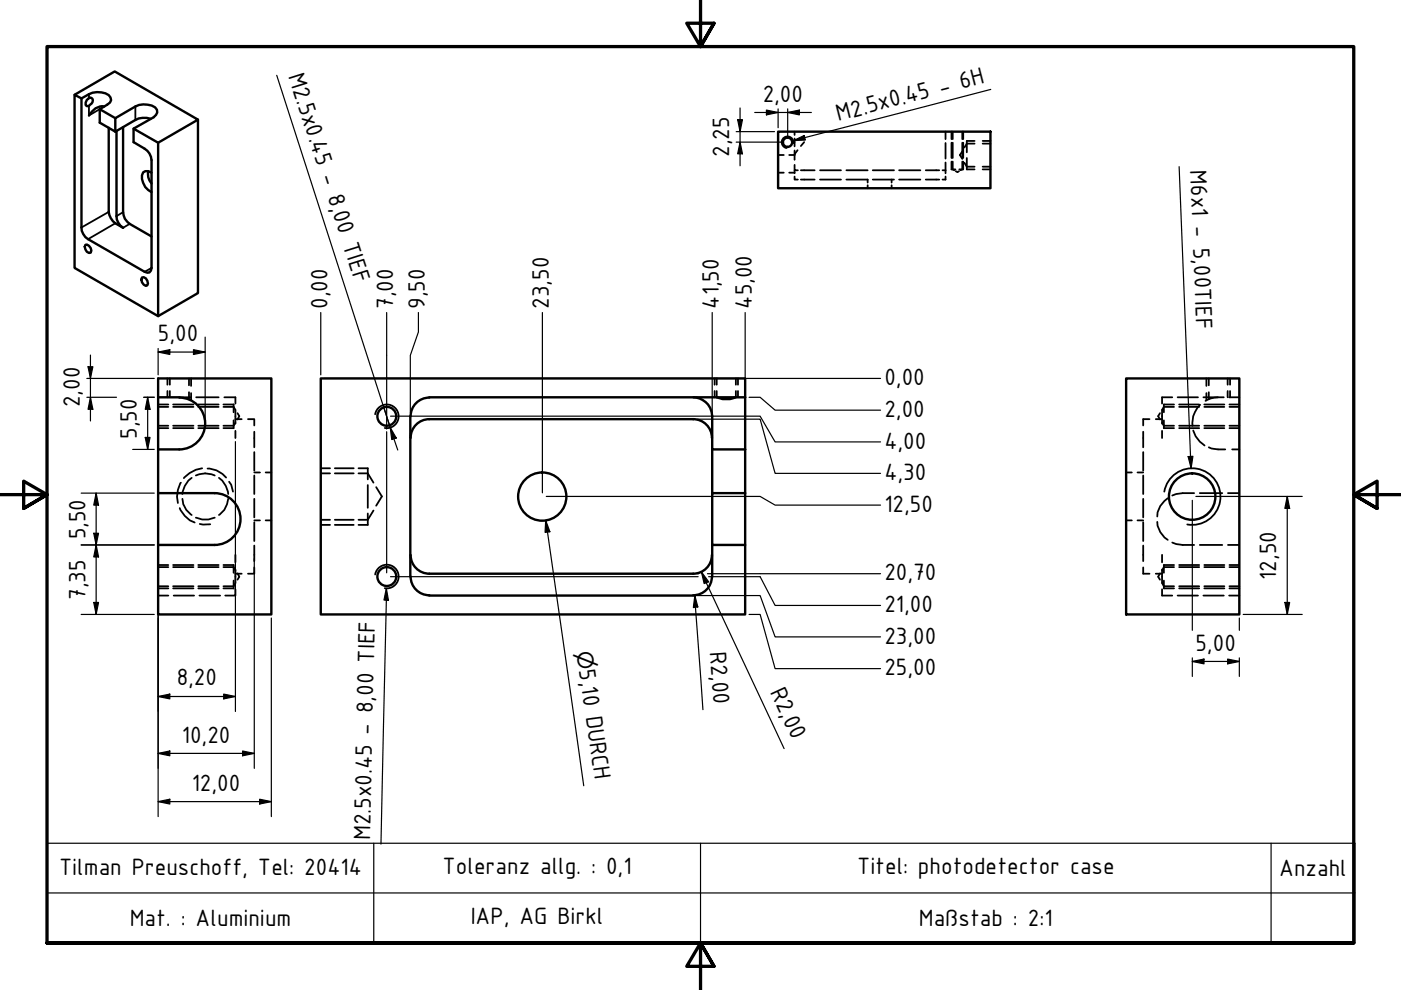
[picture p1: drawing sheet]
<svg xmlns="http://www.w3.org/2000/svg" width="297mm" height="210mm" viewBox="0 0 297 210" stroke-linecap="round" stroke-linejoin="round" font-family="sans-serif">
<!-- layer: Verdeckt (ISO) -->
<g fill="none" stroke="#000" stroke-width=".38">
<path d="M165 32.9h1.2M165 36.6h1.2M167.3 32.9h1.2M167.3 36.6h1.2M168.5 35v1.1h.7M168.5 37.4v.7h.7M168.5 27.9v.7M168.5 29.4v1.6M168.5 31.9v2M168.5 36.1v.6M169.1 31.8l-.6 1M169.8 36.1h2.9"/>
<path d="M169.8 38.1h2.9M170.5 30.1l-.7 .9M173.9 36.1h4.4M173.9 38.1h4.4M179.5 36.1h4.5M179.5 38.1h4.5v.6M184 39.3v.6M185 36.1h4.5M185 38.1h4.5M189 38.1v.6M189 39.3v.6M190.6 36.1h4.5"/>
<path d="M190.6 38.1h4.5M196.3 36.1h2.8M196.3 38.1h2.8M199.8 36.1h.7M200.5 27.9v1.6M200.5 30.3v3.3M200.5 34.5v2.2M200.5 37.4v.7h-.7M201.7 27.9v1.6M201.7 30.3v3.2M201.7 34.3v1.6h.9M202 34.3v1.6l.3 .2"/>
<path d="M202 27.9v1.6M202 30.3v3.2M202.6 36.3l.4 .2 .3-.2M204 34.3v1.6l-.4 .2M204 27.9v1.6M204 30.3v3.2M204 32.1l-.5 .8 .5 .8M204.2 27.9v1.6M204.2 30.3v3.2M204.2 34.3v1.6h-.8M204.5 34.5l.5 .8h1.6M205 33.5v2.4h1.6"/>
<path d="M206.6 30.5h-1.6l-.5 .8M206.6 29.9h-1.6v2.4M208.3 35.9h1.7M208.3 30.5h1.7M208.3 35.3h1.7M208.3 29.9h1.7M33.5 86.3h2.2M33.5 90.3h2.2M33.5 85.8h2.2M33.5 90.8h2.2M35.5 80.2v1.4M35.5 82.9v1.3"/>
<path d="M36 80.2v1.4M36 82.9v1.3M36.7 86.3h4.3M36.7 90.3h4.3M36.7 85.8h4.3M36.7 90.8h4.3M38 84.2h2.4M40.1 80.2v1.5M40.1 83.2v1.4M40.5 80.2v1.6M40.5 83.3v1.6M41.6 84.2h4.8"/>
<path d="M42 86.3h4.4M42 90.3h4.4M42 85.8h4.4M42 90.8h4.4M42.9 99.3a6.2 6.2 0 0 0-3.9 2.1M44 99.3a5.1 5.1 0 0 1 3.9 2M47.4 86.3h2.1l.4 .6v2.9M47.4 85.8h2.1v1.6M47.6 84.2h2.3v1.4M49.5 89.1v1.7h-2.1M49.9 88.9h1.3M49.9 89.6l-.4 .7h-2.1"/>
<path d="M49.9 91.3v1.6M50.4 87.6l.3 .6-.3 .7M52.6 88.9h1.3v1.3M53.9 91.5v3.3M53.9 95.9v3.9M68 99.3h2M71 99.3h4M76 99.3h2v2.3M151.5 80.2v1.4M151.5 82.9v1.3M152 80.2v1.4M152 82.9v1.3"/>
<path d="M156 80.2v1.4M156 82.9v1.3M156.5 80.2v1.4M156.5 82.9v1.3M242.4 91.5v3.3M242.4 95.9v3.9M243.7 88.9h-1.3v1.3M245 88.9h1.4M245.9 87.6l-.3 .6 .3 .7M246.4 91.3v1.6M246.4 89.6l.4 .7h2.1M246.8 89.1v1.7h2.1"/>
<path d="M248.5 84.2h-2.1v1.4M248.9 86.3h-2.1l-.4 .6v2.9M248.9 85.8h-2.1v1.6M249.7 84.2h4.3M250 86.3h4.3M250 90.3h4.3M250 85.8h4.3M250 90.8h4.3M253 91.3l.5 1.2 .9 1.1 1 .9M254.4 85.8a5.5 5.5 0 0 0-1.5 4.5M255.1 84.2h4.4M255.3 86.3h4.3"/>
<path d="M255.3 90.3h4.3M255.3 85.8h4.3M255.3 90.8h4.3M255.8 80.2v1.6M255.8 83.3v1.6M256.3 94.8l.6 .3 1.4 .2h1.5M256.3 80.2v1.5M256.3 83.2v1.4M258.3 84.2a5 5 0 0 0-2.7 .8M260.3 80.2v1.4M260.3 82.9v1.3M260.6 84.2h2.2"/>
<path d="M260.7 86.3h2.1M260.7 90.3h2.1M260.7 85.8h2.1M260.7 90.8h2.1M260.8 80.2v1.4M260.8 82.9v1.3M261.2 95.3h1.6M33.5 119.8h2.2M36.7 119.8h4.3M38.1 107.7a5.6 5.6 0 0 0 3.2 3.1M38.4 102.3a5.7 5.7 0 0 0-.7 4.4M38.7 105.8a4.3 4.3 0 0 0 1.9 3.4"/>
<path d="M40.6 101.3a4.9 4.9 0 0 0-1.9 3.4M41.5 100.8a4.7 4.7 0 0 1 4 0M41.5 109.8a4.9 4.9 0 0 0 4 0M42 119.8h4.4M42.4 111.1l.7 .1h1.5M46.4 101.3a4.9 4.9 0 0 1 2 3.4M47.4 119.8h2.1v1.6M48.4 105.8a4.3 4.3 0 0 1-2 3.4M48.6 102.1l.4 .7 .4 1.4M49.9 117.6v1.6M53.9 100.2h1.2M53.9 110.3h1.2"/>
<path d="M53.9 100.8v3.9M53.9 105.8v3.9M53.9 110.7v4M53.9 115.7v3.3M56.3 100.2h1.2M56.3 110.3h1.2M68 110.2h2M68 100.4h2M68 111.3h2M71 110.2h4M71 100.4h4M71 111.3h4"/>
<path d="M76 100.4h2l1.2 1.9M78 108.9v2.4h-2M78 102.8v4.9M79.2 108.2l-1.2 2h-2M79.8 103.3l1.2 2-1.2 1.9M238.8 100.2h1.2M238.8 110.3h1.2M241.2 100.2h1.2M241.2 110.3h1.2M242.4 100.8v3.9M242.4 105.8v3.9M242.4 110.7v4"/>
<path d="M242.4 115.7v3.3M245.4 110.7a4.8 4.8 0 0 0 2.2 3.8M246.4 117.6v1.6M247.6 105.6a4.8 4.8 0 0 0-2.2 3.9M248.5 115l.9 .4 1.4 .1h2.4M248.9 119.8h-2.1v1.6M250 119.8h4.3M253.2 104.6h-2.4l-1.4 .1-.9 .4M254.4 115.5h4.7M254.4 104.6h4.7M255.3 119.8h4.3M260.3 115.5h2.5"/>
<path d="M260.3 104.6h2.5M260.7 119.8h2.1M33.5 126.3h2.2M33.5 120.2h2.2M33.5 124.3h2.2M33.5 124.7h2.2M36.7 120.2h4.3M36.7 124.3h4.3M36.7 124.7h4.3M36.8 126.3h4.3M42 120.2h4.4M42 124.3h4.4"/>
<path d="M42 124.7h4.4M42.3 126.3h4.4M47.4 120.2h2.1l.4 .7M49.5 123.1v1.6h-2.1M49.9 124.9v1.4h-2.1M49.9 121.6h1.3M49.9 120.7v2.9l-.4 .7h-2.1M50.4 121.6l.3 .7-.3 .6M53.9 120.3v1.3h-1.3M242.4 120.3v1.3h1.3M245 121.6h1.4M245.9 121.6l-.3 .7 .3 .6"/>
<path d="M246.4 120.7v2.9l.4 .7h2.1M246.4 124.9v1.4h2.1M246.8 123.1v1.6h2.1M248.9 120.2h-2.1l-.4 .7M249.7 126.3h4.3M250 120.2h4.3M250 124.3h4.3M250 124.7h4.3M255.1 126.3h4.4M255.3 120.2h4.3M255.3 124.3h4.3M255.3 124.7h4.3"/>
<path d="M260.6 126.3h2.2M260.7 120.2h2.1M260.7 124.3h2.1M260.7 124.7h2.1"/>
</g>
<!-- layer: Sichtbar (ISO) -->
<g fill="none" stroke="#000" stroke-width=".51">
<path d="M15.8 20.1l8.5-5 17.7 10.3-8.5 4.9M17.3 20.9a4.9 4.9 0 0 1 5.8-.7l.3 .5 .2 .5-.3 .6-2.2 1.3v2.9l3.3 1.9v-2.8l4.3-2.5a4.3 4.3 0 0 1 4.2 .2l.4 .5v.5l-.7 1.1-4.3 2.4v2.8l2.4 1.4a3.1 3.1 0 0 1 1.4 2.4v22.9l-.1 .6-.3 .4h-.5l-.5-.2-12-6.9a3 3 0 0 1-1.4-2.5zM17.3 20.9l-1.5-.8v36.7l17.7 10.2v-36.7l-5.2-3M18.4 21.2l.7-.5 .3 .1a.82 .82 0 0 1-.3 1.4l-.2 .3h-.5l-.2-.2v-.5zM21.1 23.1l3.3 2M22.1 22.6a2.64 2.64 0 0 0-2.6 1.1l-.6 .8M23.1 27.1v17.8a4.1 4.1 0 0 0 3 3.4 3 3 0 0 1-1.4-2.5v-18.1M26.1 27v18a3 3 0 0 0 1.4 2.5l4.6 2.6M31.4 36.3a2.9 2.9 0 0 0 .7 2.6M31.9 25.2a4.2 4.2 0 0 0-3.2 .2l-4.3 2.5M32.1 36.6l-.7-.3h-.6a1.71 1.71 0 0 0-.4 2.5l.4 .9 1.3 1M42 25.4v36.7l-8.5 4.9"/>
<path d="M165 27.9h45v12h-45zM18.1 51.9a1.14 1.14 0 0 1 1.1 1.7 1.11 1.11 0 0 1-1.1-.5 1.11 1.11 0 0 1 0-1.2zM30.1 58.8a1.11 1.11 0 0 1 1.1 .5 1.11 1.11 0 0 1 0 1.2l-.3 .1a1.33 1.33 0 0 1-.8-1.8zM33.5 84.2v11.1M33.5 95.3v9.3h12M33.5 84.2v-4h24v50.1h-24v-14.8M33.5 84.2h4.5M33.5 95.3h4.5M38 84.3a5.5 5.5 0 0 1 5.5 5.5 5.5 5.5 0 0 1-5.5 5.5M87 88.2v34.1M87.1 92.8a4 4 0 0 1 3.9-3.9h56a4 4 0 0 1 3.9 3.9M91 84.2h67"/>
<path d="M91 84.3a4 4 0 0 0-3.9 4M147 84.2a4.1 4.1 0 0 1 4 4v7.1h7M151 95.3v9.3M152 84.2a5.6 5.6 0 0 0 4 0M158 95.3v20.2h-7v-10.9h7M158 84.2v-4h-90v50.1h90v-14.8M158 84.2v11.1M238.8 80.2h24v50.1h-24zM33.5 104.6v10.9M33.5 115.5h12M45.5 104.6a5.5 5.5 0 0 1 5.5 5.4 5.5 5.5 0 0 1-5.5 5.5M87.1 117.7a4 4 0 0 0 3.9 3.9h56a4 4 0 0 0 3.9-3.9"/>
<path d="M151 115.5v6.8M87.1 122.2a4 4 0 0 0 3.9 4M91 126.3h56M150.9 122.2a4 4 0 0 1-3.9 4"/>
<circle cx="167" cy="30.2" r=".98"/>
<circle cx="82" cy="88.3" r="2"/>
<circle cx="115" cy="105.3" r="5.1"/>
<circle cx="252.8" cy="105.3" r="4.9"/>
<circle cx="82" cy="122.2" r="2"/>
</g>
<!-- layer: Sichtbar schmal (ISO) -->
<path d="M18.9 20v.8M18.9 22.5v2l2.2-1.4M28.7 22.6v2.8M168.2 30.4a1.24 1.24 0 0 0-1-1.5 1.24 1.24 0 0 0-1.4 1.1 1.24 1.24 0 0 0 1 1.4M23.1 44.9l-5.8 3.3M24.4 47.3l-5.7 3.4M26.1 45l-1.4 .8M27.5 47.5l-1.4 .8M32.1 56.8l-1.4 .8M79.5 87.8a2.51 2.51 0 0 1 2.9-2 2.51 2.51 0 0 1 2.1 2.9 2.51 2.51 0 0 1-2.9 2M246.9 104.2a6 6 0 0 1 6.9-4.8 6 6 0 0 1 4.9 6.9 6 6 0 0 1-7 4.9M79.5 121.8a2.51 2.51 0 0 1 2.9-2 2.51 2.51 0 0 1 2.1 2.9 2.51 2.51 0 0 1-2.9 2" fill="none" stroke="#000" stroke-width=".38"/>
<!-- layer: Rahmen (ISO) -->
<path d="M148.5 -.1v10l-2.9-5h5.8l-2.9 5 2.9-5M0 104.9h10l-5-2.9v5.8l5-2.9-5 2.9M297 104.9h-10l5-2.9v5.8l-5-2.9 5 2.9M10 199.9v-190h277v190h-277h277M151.4 204.9l-2.9-5 2.9 5h-5.8l2.9-5v10" fill="none" stroke="#000" stroke-width=".7"/>
<!-- layer: Symbol (ISO) -->
<g fill="none" stroke="#000" stroke-width=".25">
<path d="M58.7 16l24 74.6M210.1 19l-41.9 10.8M168.2 29.8l2.3-1.1 .3 1zM250 35.3l2.5 64M81.2 85.9l1.5 4.7M82.7 90.6l1.3 2.3-.9 .3zM82.7 90.6l1.6 4.8M251.9 96.8l1-.1-.4 2.6zM115.7 110.3l.9 2.4-1 .2zM115.7 110.3l8.1 56.3M81.9 124.7l.5 2.6-1-.1zM81.9 124.7l-1.1 54.3"/>
<path d="M10 178.8h277.3v21.1h-277.3zM79.2 178.8v21.1M148.5 178.8v21.1M269.5 178.8v21.1M10 189.3h277.3"/>
</g>
<g fill="#000">
<path d="M168.2 29.8l2.3-1.1 .3 1z" fill-rule="evenodd"/>
<path d="M82.7 90.6l1.3 2.3-.9 .3z" fill-rule="evenodd"/>
<path d="M251.9 96.8l1-.1-.4 2.6z" fill-rule="evenodd"/>
<path d="M115.7 110.3l.9 2.4-1 .2z" fill-rule="evenodd"/>
<path d="M81.9 124.7l.5 2.6-1-.1z" fill-rule="evenodd"/>
</g>
<g fill="none" stroke="#000" stroke-width=".25">
<path d="M156.1 27.9h8.1M156.1 30.1h10.1M156.4 25.4h1l-.5 2.5zM156.9 30.1l.5 2.5h-1zM156.9 22.9v12.3M160 23.8h12M162.5 23.3l2.5 .5-2.5 .6zM165 23.1v4M167 23.8l2.5-.5v1.1zM167 23.1v6.3M18.7 77.8h1l-.5 2.4zM19.2 75.3v14"/>
<path d="M33.5 74.6l2.5-.5v1.1zM33.5 74.6h10M33.5 73.9v5.6M41 74.1l2.5 .5-2.5 .6zM43.5 71.5v17.4M68 66.3v13.2M82 66.3v24.7M88.7 66.3v4.1l-1.7 4.9v12.2M115 66.3v38.2M151 66.3v37.5M158 66.3v37.5M18.4 84.2h6.3"/>
<path d="M18.4 80.2h14.3M19.2 84.2l.5 2.6h-1zM28.1 95.3h4.6M30.5 84.2h2.2M30.8 92.7h1l-.5 2.6zM31.3 84.2l.5 2.6h-1zM31.3 84.2v11.1M49.9 93.6v57.2M68.8 80.2h117.9M82 91.5v29.9M82.8 88.2h78.4l3.1 5.5h22.4M147.8 88.9h13.4l3.1 11.5h22.4"/>
<path d="M158.8 84.2h2.4l3.1 2.8h22.4M17.2 115.5h15.5M17.2 104.6h15.5M19.9 113.1h1l-.5 2.4zM20.4 104.6l.5 2.5h-1zM20.4 115.5l.5 2.6h-1zM20.4 104.6v25.7M33.5 105.4v67.7M53.9 118.5v44.4M115.8 105.3h45.4l3.1 1.8h22.4M252.8 106.1v27.5M253.6 105.3h22.5"/>
<path d="M272.9 105.3l.5 2.5h-1zM272.9 105.3v25M17.2 130.3h15.5M19.9 127.7h1l-.5 2.6zM57.5 131v42.1M82.8 122.3h65.2M147.3 126.3l.7 2.4-1 .1zM147.3 126.3l1.7 24.2M147.8 126.3h13.4l3.1 8.7h22.4M147.8 121.6h.3M148.7 121.3l1.5 2.1-.9 .3zM148.7 121.3l17.5 37.4"/>
<path d="M150 121.6h36.7M150.2 122.3h11l3.1 6.1h22.4M158.8 130.3h2.4l3.1 11.5h22.4M252.8 139.5v3.9M260.3 139.7l2.5 .5-2.5 .6zM262.8 131v2.6M262.8 139.5v3.9M263.6 130.3h12.5M272.4 127.7h1l-.5 2.6zM33.5 159.7l2.5-.5v1zM33.5 147.7l2.5-.5v1zM33.5 159.7h20.4"/>
<path d="M33.5 147.7h16.4M47.4 147.2l2.5 .5-2.5 .5zM51.4 159.2l2.5 .5-2.5 .5zM252.8 140.2l2.5-.5v1.1zM252.8 140.2h10M33.5 170l2.5-.5v1zM33.5 170h24M55.1 169.5l2.4 .5-2.4 .5z"/>
</g>
<g fill="#000">
<path d="M156.4 25.4h1l-.5 2.5z" fill-rule="evenodd"/>
<path d="M156.9 30.1l.5 2.5h-1z" fill-rule="evenodd"/>
<path d="M162.5 23.3l2.5 .5-2.5 .6z" fill-rule="evenodd"/>
<path d="M167 23.8l2.5-.5v1.1z" fill-rule="evenodd"/>
<path d="M18.7 77.8h1l-.5 2.4z" fill-rule="evenodd"/>
<path d="M33.5 74.6l2.5-.5v1.1z" fill-rule="evenodd"/>
<path d="M41 74.1l2.5 .5-2.5 .6z" fill-rule="evenodd"/>
<path d="M19.2 84.2l.5 2.6h-1z" fill-rule="evenodd"/>
<path d="M30.8 92.7h1l-.5 2.6z" fill-rule="evenodd"/>
<path d="M31.3 84.2l.5 2.6h-1z" fill-rule="evenodd"/>
<path d="M19.9 113.1h1l-.5 2.4z" fill-rule="evenodd"/>
<path d="M20.4 104.6l.5 2.5h-1z" fill-rule="evenodd"/>
<path d="M20.4 115.5l.5 2.6h-1z" fill-rule="evenodd"/>
<path d="M272.9 105.3l.5 2.5h-1z" fill-rule="evenodd"/>
<path d="M19.9 127.7h1l-.5 2.6z" fill-rule="evenodd"/>
<path d="M147.3 126.3l.7 2.4-1 .1z" fill-rule="evenodd"/>
<path d="M148.7 121.3l1.5 2.1-.9 .3z" fill-rule="evenodd"/>
<path d="M252.8 140.2l2.5-.5v1.1z" fill-rule="evenodd"/>
<path d="M272.4 127.7h1l-.5 2.6z" fill-rule="evenodd"/>
<path d="M33.5 159.7l2.5-.5v1z" fill-rule="evenodd"/>
<path d="M33.5 147.7l2.5-.5v1z" fill-rule="evenodd"/>
<path d="M47.4 147.2l2.5 .5-2.5 .5z" fill-rule="evenodd"/>
<path d="M260.3 139.7l2.5 .5-2.5 .6z" fill-rule="evenodd"/>
<path d="M33.5 170l2.5-.5v1z" fill-rule="evenodd"/>
<path d="M51.4 159.2l2.5 .5-2.5 .5z" fill-rule="evenodd"/>
<path d="M55.1 169.5l2.4 .5-2.4 .5z" fill-rule="evenodd"/>
</g>
<g font-size="5.4">
<text x="61.1" y="16" transform="rotate(72 61.1 16)">M2.5x0.45 - 8,00 TIEF</text>
<text x="161.7" y="21.6">2,00</text>
<text x="177.7" y="25.7" transform="rotate(-15 177.7 25.7)">M2.5x0.45 - 6H</text>
<text x="154.6" y="33.3" transform="rotate(-90 154.6 33.3)">2,25</text>
<text x="252.3" y="36.1" transform="rotate(88 252.3 36.1)">M6x1 - 5,00TIEF</text>
<text x="69.4" y="65.5" transform="rotate(-90 69.4 65.5)">0,00</text>
<text x="83.4" y="65.5" transform="rotate(-90 83.4 65.5)">7,00</text>
<text x="90.1" y="65.5" transform="rotate(-90 90.1 65.5)">9,50</text>
<text x="116.4" y="65.5" transform="rotate(-90 116.4 65.5)">23,50</text>
<text x="152.4" y="65.5" transform="rotate(-90 152.4 65.5)">41,50</text>
<text x="159.4" y="65.5" transform="rotate(-90 159.4 65.5)">45,00</text>
<text x="33.5" y="72.4">5,00</text>
<text x="187.5" y="81.6">0,00</text>
<text x="16.9" y="86.3" transform="rotate(-90 16.9 86.3)">2,00</text>
<text x="187.5" y="88.4">2,00</text>
<text x="29" y="93.1" transform="rotate(-90 29 93.1)">5,50</text>
<text x="187.5" y="95.1">4,00</text>
<text x="187.5" y="101.8">4,30</text>
<text x="187.5" y="108.5">12,50</text>
<text x="18.1" y="114.3" transform="rotate(-90 18.1 114.3)">5,50</text>
<text x="187.5" y="123">20,70</text>
<text x="270.6" y="122.9" transform="rotate(-90 270.6 122.9)">12,50</text>
<text x="18.1" y="127.2" transform="rotate(-90 18.1 127.2)">7,35</text>
<text x="187.5" y="129.8">21,00</text>
<text x="187.5" y="136.5">23,00</text>
<text x="253.5" y="138">5,00</text>
<text x="122.7" y="142.1" transform="rotate(82 122.7 142.1)">5,10 DURCH</text>
<text x="150.5" y="138.1" transform="rotate(86 150.5 138.1)">R2,00</text>
<text x="187.5" y="143.2">25,00</text>
<text x="37.5" y="145.3">8,20</text>
<text x="163.2" y="146.7" transform="rotate(65 163.2 146.7)">R2,00</text>
<text x="38.5" y="157.5">10,20</text>
<text x="40.6" y="167.7">12,00</text>
<text x="78.5" y="178.1" transform="rotate(-89 78.5 178.1)">M2.5x0.45 - 8,00 TIEF</text>
<text x="12.5" y="185.5">Tilman Preuschoff, Tel: 20414</text>
<text x="93.9" y="185.3">Toleranz allg. : 0,1</text>
<text x="181.7" y="185.3">Titel: photodetector case</text>
<text x="271.2" y="185.8">Anzahl</text>
<text x="27.5" y="196.4">Mat. : Aluminium</text>
<text x="99.8" y="196">IAP, AG Birkl</text>
<text x="194.8" y="196.4">Maßstab : 2:1</text>
</g>
<text font-size="4.6" x="122.2" y="138.2" transform="rotate(82 122.2 138.2)">⌀</text>
</svg>
